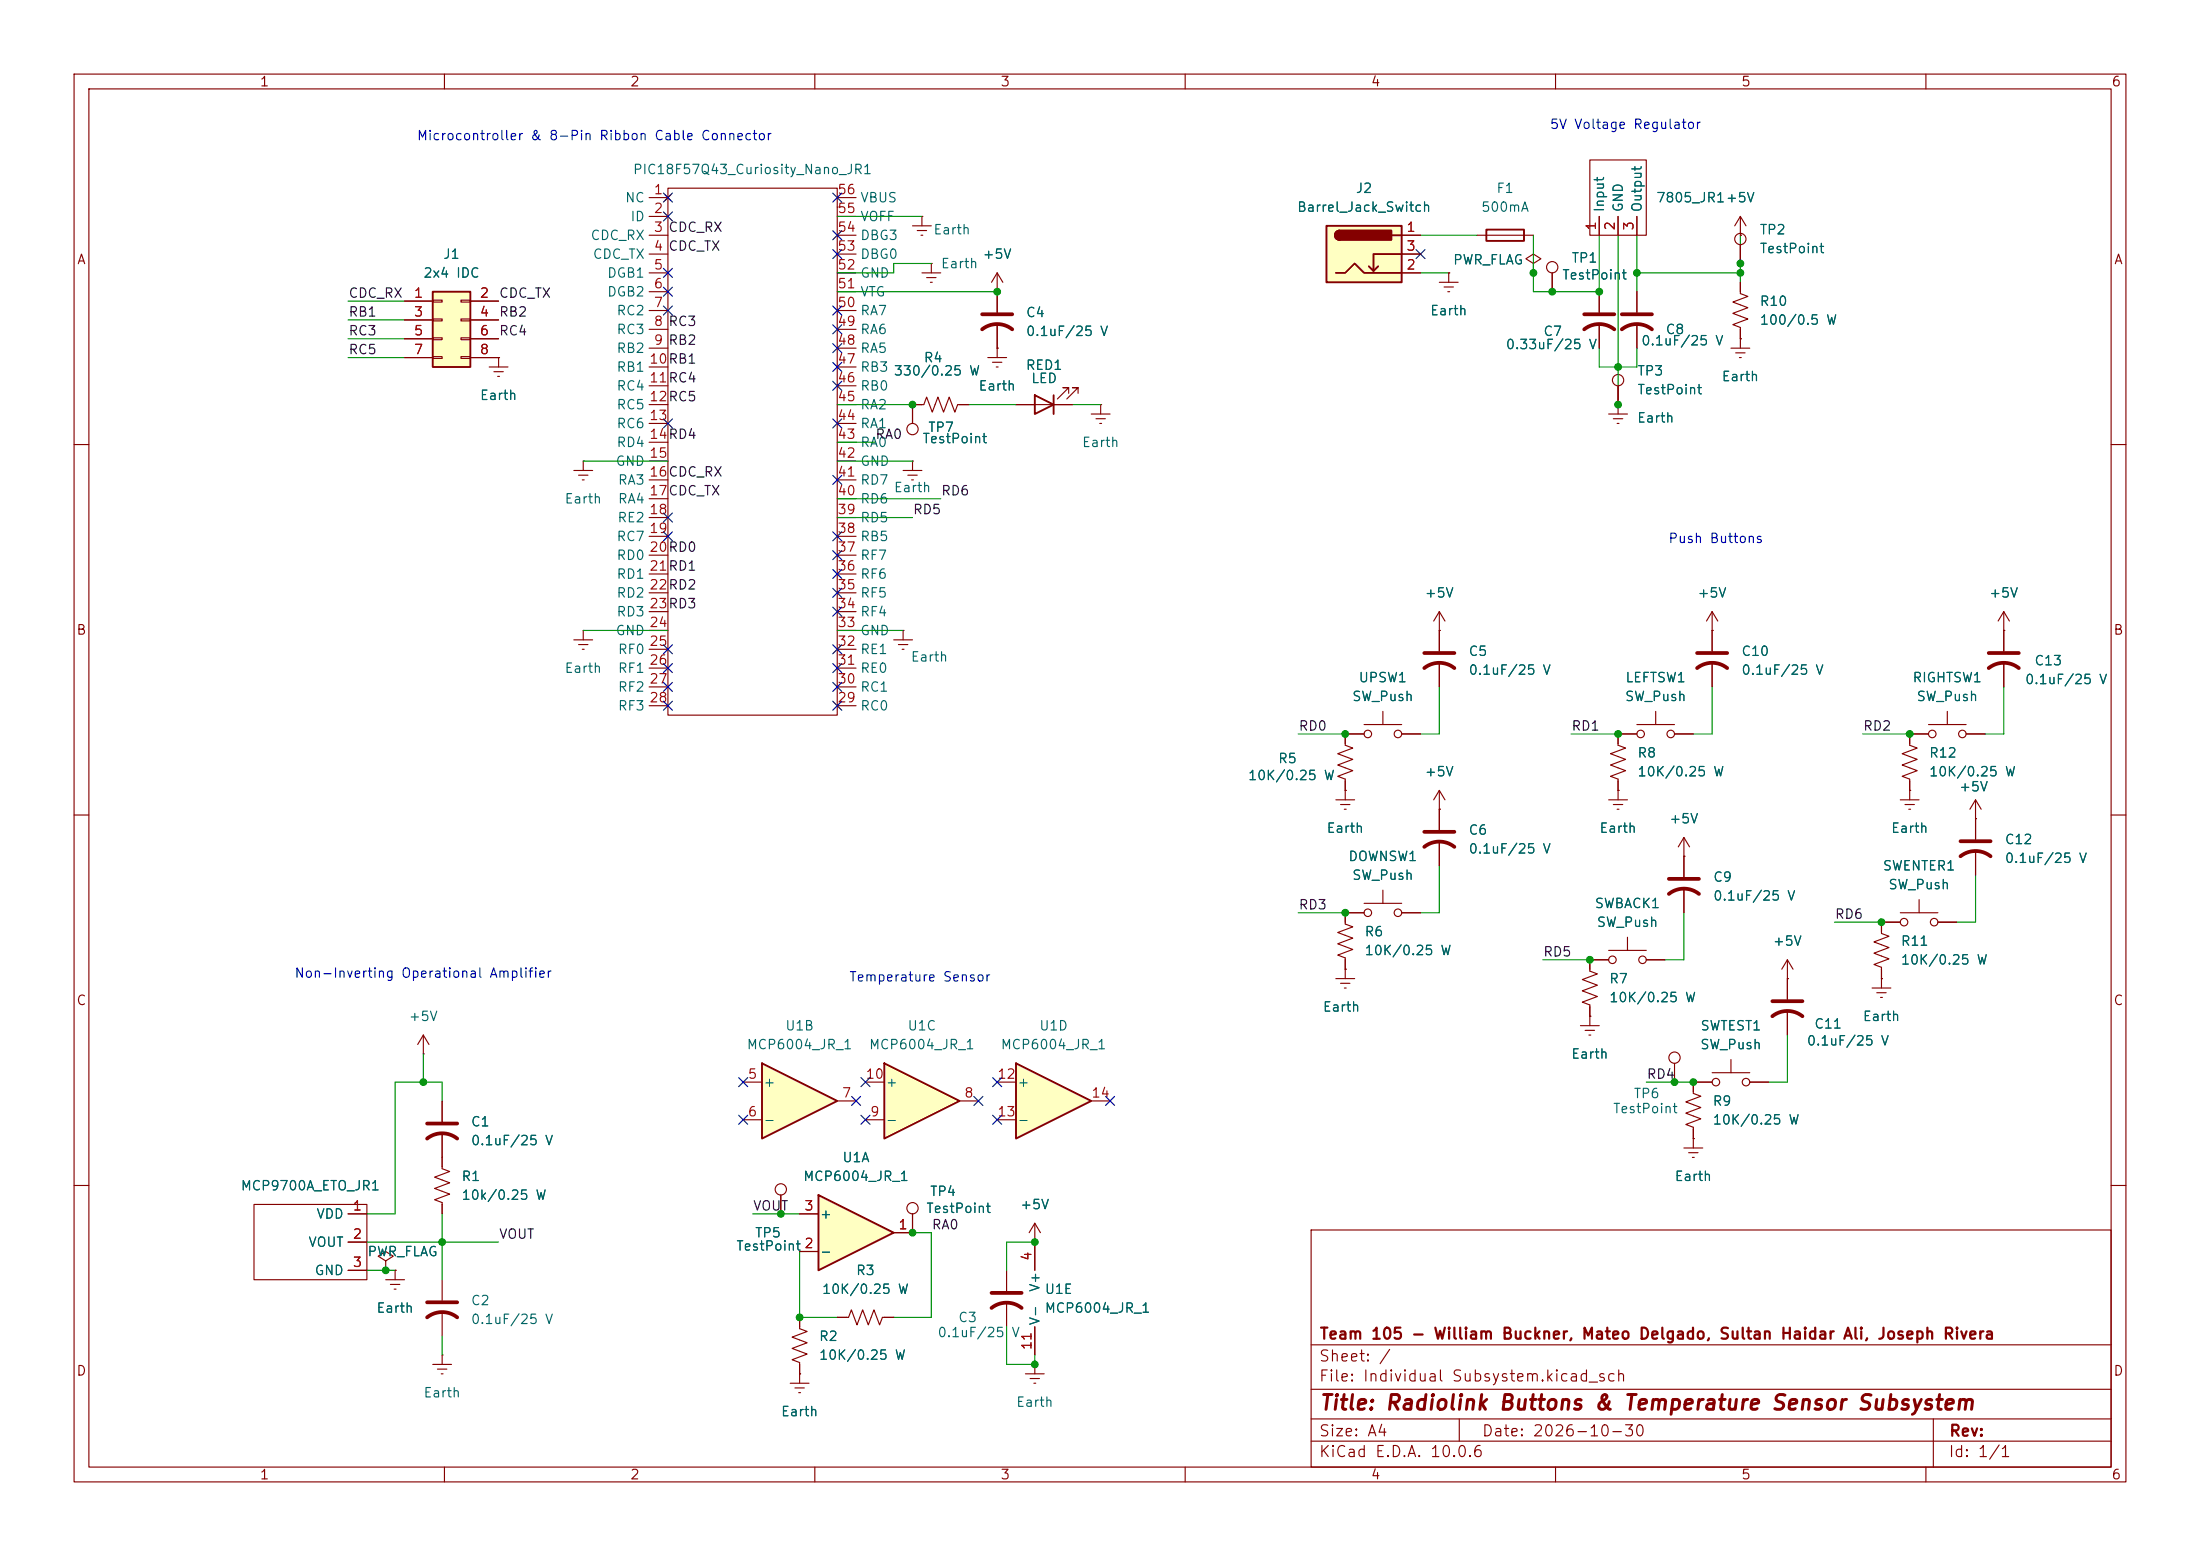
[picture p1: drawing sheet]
<svg xmlns="http://www.w3.org/2000/svg" width="297mm" height="210mm" viewBox="0 0 297 210" stroke-linecap="round" stroke-linejoin="round" font-family="sans-serif">
<g fill="none" stroke="#840000" stroke-width=".15">
<path d="M10 10h277v190h-277zM12 12h273v186h-273zM60 10v2M110 10v2M160 10v2M210 10v2M260 10v2M10 60h2M285 60h2M10 110h2M285 110h2M10 160h2"/>
<path d="M177 166h108v32h-108zM285 160h2M60 198v2M110 198v2M160 198v2M177 194.5h108M177 191.5h108M177 187.5h108M177 181.5h108M197 191.5v3M210 198v2M260 198v2"/>
<path d="M261 191.5v6.5"/>
</g>
<path d="M58.4 39.4h5.1v10.1h-5.1z" fill="#ffffc2"/>
<path d="M58.4 39.4h5.1v10.1h-5.1z" fill="none" stroke="#840000" stroke-width=".25"/>
<g fill="none" stroke="#840000" stroke-width=".15">
<path d="M54.6 40.6h3.8M54.6 43.2h3.8M54.6 45.7h3.8M54.6 48.3h3.8M58.4 40.5h1.3v.3h-1.3zM58.4 43.1h1.3v.2h-1.3zM58.4 45.6h1.3v.2h-1.3zM58.4 48.1h1.3v.3h-1.3zM62.2 40.5h1.3v.3h-1.3zM62.2 43.1h1.3v.2h-1.3zM62.2 45.6h1.3v.2h-1.3zM62.2 48.1h1.3v.3h-1.3z"/>
<path d="M63.5 40.6h3.8M63.5 43.2h3.8M63.5 45.7h3.8M63.5 48.3h3.8M139.7 167.6h.1M139.7 165.1v6.4M139.7 179.1v3.8M139.7 165.1l-.8 1.3M139.7 165.1l.8 1.3"/>
</g>
<path d="M137.2 143.5l10.1 5.1-10.1 5.1z" fill="#ffffc2"/>
<path d="M137.2 143.5l10.1 5.1-10.1 5.1z" fill="none" stroke="#840000" stroke-width=".25"/>
<path d="M134.6 146.1h2.6M134.6 151.1h2.6M147.3 148.6h2.6" fill="none" stroke="#840000" stroke-width=".15"/>
<path d="M102.9 143.5l10.1 5.1-10.1 5.1z" fill="#ffffc2"/>
<path d="M102.9 143.5l10.1 5.1-10.1 5.1z" fill="none" stroke="#840000" stroke-width=".25"/>
<g fill="none" stroke="#840000" stroke-width=".15">
<path d="M217.2 55.9h2.5M217.8 56.5h1.3M218.3 57.2h.3M218.4 54.6h.1M218.4 52.1v3.8M100.3 146.1h2.6M100.3 151.1h2.6M113 148.6h2.6M123.2 163.8v2.6"/>
<circle cx="218.4" cy="51.3" r=".76"/>
<circle cx="123.2" cy="163.1" r=".76"/>
</g>
<path d="M119.4 143.5l10.1 5.1-10.1 5.1z" fill="#ffffc2"/>
<path d="M119.4 143.5l10.1 5.1-10.1 5.1z" fill="none" stroke="#840000" stroke-width=".25"/>
<g fill="none" stroke="#840000" stroke-width=".15">
<path d="M123.2 30.5h2.5M123.8 31.1h1.3M124.3 31.8h.3M124.5 29.2h.1M124.5 36.8h2.5M124.5 29.2v1.3M125.1 37.5h1.3M125.6 38.1h.3M125.7 35.6h.1M125.7 35.6v1.2M209.5 36.8v2.6M214.6 21.6h7.6v10.2h-7.6z"/>
<path d="M215.9 29.2v2.6M215.9 39.4v2.8M218.4 29.2v2.6M221 29.2v2.6M221 39.4v2.8M234.9 38.1v1.5l1.1 .4-2.1 .8 2.1 .7-2.1 .8 2.1 .8-2.1 .7 1 .4v2.8M234.9 31.8h.1M234.9 29.2v2.6M234.9 33v2.6M234.9 29.2l-.7 1.3M234.9 29.2l.8 1.3M215.9 43.7v3.3"/>
<path d="M221 43.7v3.3M233.7 47h2.5M234.3 47.6h1.3M234.8 48.3h.3M234.9 45.7h.1M120.6 86.4h2.6M121.3 87h1.3M121.8 87.6h.2M121.9 85.1h.1M121.9 85.1v1.3M184.1 99.1h-2.5v1.5l1 .4-2 .7 2 .8-2 .8 2 .7-2 .8 1 .4v2.8M184.1 97.8h5.1"/>
<path d="M186.7 96v1.8M189.2 99.1h2.6M260.3 99.1h-2.5v1.5l1 .4-2 .7 2 .8-2 .8 2 .7-2 .8 1 .4v2.8M260.3 97.8h5.1M262.9 96v1.8M265.4 99.1h2.6M180.3 108h2.6M181 108.6h1.2M181.5 109.2h.2M181.6 106.7h.1M256.5 108h2.6M257.2 108.6h1.2"/>
<path d="M257.7 109.2h.2M257.8 106.7h.1M266.7 110.5h.1M266.7 108v5.3M266.7 114.8v3.3M266.7 108l-.8 1.2M266.7 108l.8 1.2M256.5 124.5h-2.5v1.5l1 .4-2 .7 2 .8-2 .8 2 .7-2 .8 1 .4v1.5M256.5 123.2h5.1M259.1 121.4v1.8M261.6 124.5h2.6M116.8 151.1h2.6"/>
<path d="M116.8 146.1h2.6M129.5 148.6h2.6M107.9 177.8v1.5l1.1 .4-2.1 .8 2.1 .7-2.1 .8 2.1 .8-2.1 .7 1 .4v2.8M113 177.8h1.6l.3-1 .8 2 .8-2 .7 2 .8-2 .7 2 .4-1h1.5M106.7 186.7h2.5M107.3 187.3h1.3M107.8 188h.3M107.9 185.4h.1"/>
<circle cx="209.5" cy="36.1" r=".76"/>
<circle cx="234.9" cy="32.3" r=".76"/>
<circle cx="184.7" cy="99.1" r=".51"/>
<circle cx="188.7" cy="99.1" r=".51"/>
<circle cx="260.9" cy="99.1" r=".51"/>
<circle cx="264.9" cy="99.1" r=".51"/>
<circle cx="257" cy="124.5" r=".51"/>
<circle cx="261.1" cy="124.5" r=".51"/>
</g>
<path d="M213.9 44.5a3.3 3.3 0 0 1 4 0M213.9 42.4h4M218.9 44.5a3.3 3.3 0 0 1 4.1 0M218.9 42.4h4.1M264.7 115.6a3.3 3.3 0 0 1 4 0M264.7 113.5h4" fill="none" stroke="#840000" stroke-width=".51"/>
<path d="M110.5 161.3l10.1 5.1-10.1 5.1z" fill="#ffffc2"/>
<path d="M110.5 161.3l10.1 5.1-10.1 5.1z" fill="none" stroke="#840000" stroke-width=".25"/>
<path d="M270.5 85.1h.1M270.5 82.6l-.8 1.2M270.5 82.6l.8 1.2M270.5 82.6v5.3M270.5 89.4v3.3M107.9 168.9h2.6M107.9 163.8h2.6M120.6 166.4h2.6M135.9 171.5v2.7M135.9 175.8v3.3" fill="none" stroke="#840000" stroke-width=".15"/>
<path d="M268.5 90.2a3.3 3.3 0 0 1 4 0M268.5 88.1h4M133.9 176.5a3.3 3.3 0 0 1 4 0M133.9 174.5h4" fill="none" stroke="#840000" stroke-width=".51"/>
<path d="M179.1 30.5h10.1v7.6h-10.1z" fill="#ffffc2"/>
<path d="M179.1 30.5h10.1v7.6h-10.1zM180.3 36.8h1.3l1.3-1.2 1.2 1.2h5.1M180.8 31.1a.64 .64 0 0 0-.6 .7 .64 .64 0 0 0 .6 .6M186.1 35.9l-.7 .7M188 31.8h1.2M189.2 34.3h-3.8v2.3l-.6-.7M200.7 31h5v1.5h-5zM139.7 53.3l2.5 1.3-2.5 1.3zM142.2 53.3v2.6" fill="none" stroke="#840000" stroke-width=".25"/>
<g fill="#840000" stroke="#840000" stroke-width=".25">
<path d="M180.4 31.3l.4-.2v1.3a.63 .63 0 0 1-.5-.4 .63 .63 0 0 1 .1-.7z"/>
<path d="M180.8 31.1h7v1.3h-7z"/>
</g>
<g fill="none" stroke="#840000" stroke-width=".15">
<path d="M87.6 31.8h2.6M87.6 36.8h2.6M87.6 34.3h2.6M87.6 39.4h2.6M87.6 26.7h2.6M87.6 29.2h2.6M89.8 26.3l.8 .8M90.2 25.4h22.8v71.1h-22.8zM90.6 26.3l-.8 .8M113 27.9h.1M113 31.8h2.6M113 36.8h2.6"/>
<path d="M113 34.3h2.6M113 39.4h2.6M113 26.7h2.6M113 29.2h2.6M134.6 39.4h.1M134.6 36.8v5.4M134.6 36.8l-.7 1.3M134.6 36.8l.8 1.3M189.2 31.8h2.6M189.2 36.8h2.6M189.2 34.3h2.6M194.3 38.1h2.5"/>
<path d="M194.9 38.7h1.3M195.5 39.4h.2M195.6 36.8h.1M195.6 36.8v1.3M199.4 31.8h7.6M207 35.6l1-.7-1-.6-1 .6 1 .7v1.2M207 36.8h.1M209.5 36.8v2.6M215.9 29.2v2.6M215.9 39.4v2.8M218.4 29.2v2.6M221 29.2v2.6"/>
<path d="M221 39.4v2.8M234.9 31.8h.1M234.9 33v2.6M234.9 38.1v1.3M54.6 48.3h3.8M54.6 40.6h3.8M54.6 43.2h3.8M54.6 45.7h3.8M63.5 48.3h3.8M63.5 40.6h3.8M63.5 43.2h3.8M63.5 45.7h3.8"/>
<path d="M66 49.5h2.6M66.7 50.2h1.2M67.2 50.8h.2M67.3 48.3h.1M67.3 48.3v1.2M87.6 57.2h2.6M87.6 49.5h2.6M87.6 54.6h2.6M87.6 41.9h2.6M87.6 44.5h2.6M87.6 47h2.6M87.6 52.1h2.6"/>
<path d="M87.6 59.7h2.6M113 57.2h2.6M113 49.5h2.6M113 54.6h2.6M113 41.9h2.6M113 44.5h2.6M113 47h2.6M113 52.1h2.6M113 59.7h2.6M130.8 54.6h-1.5l-.4 1-.8-2-.7 2-.8-2-.7 2-.8-2-.4 1h-1.5v2.6M133.3 48.3h2.6M134 48.9h1.3"/>
<path d="M134.5 49.5h.2M134.6 47h.1M134.6 43.7v4.6M137.2 54.6h7.6M144.3 53.1v-.8h-.8h.8l-1.6 1.5M145.5 53.1v-.8h-.7h.7l-1.5 1.5M147.3 55.9h2.6M148 56.5h1.2M148.5 57.2h.2M148.6 54.6h.1M148.6 54.6v1.3M215.9 43.7v3.3"/>
<path d="M218.4 54.6h.1M218.4 52.1v2.5M221 43.7v3.3M234.9 45.7h.1M234.9 44.5v1.2M77.5 63.5h2.5M78.1 64.1h1.3M78.6 64.8h.3M78.7 62.2h.1M78.7 62.2v1.3M87.6 64.8h2.6M87.6 62.2h2.6"/>
<path d="M87.6 67.3h2.6M87.6 69.9h2.6M87.6 72.4h2.6M87.6 74.9h2.6M87.6 77.5h2.6M113 64.8h2.6M113 62.2h2.6M113 67.3h2.6M113 69.9h2.6M113 72.4h2.6M113 74.9h2.6M113 77.5h2.6"/>
<path d="M121.9 63.5h2.6M122.6 64.1h1.2M123.1 64.8h.2M123.2 62.2h.1M123.2 62.2v1.3M77.5 86.4h2.5M78.1 87h1.3M78.6 87.6h.3M78.7 85.1h.1M78.7 85.1v1.3M87.6 87.6h2.6M87.6 80h2.6"/>
<path d="M87.6 82.6h2.6M87.6 85.1h2.6M87.6 90.2h2.6M87.6 92.7h2.6M87.6 95.3h2.6M113 87.6h2.6M113 80h2.6M113 82.6h2.6M113 85.1h2.6M113 90.2h2.6M113 92.7h2.6M113 95.3h2.6"/>
<path d="M184.1 99.1h-2.5v1.2M189.2 99.1h2.6M194.3 85.1h.1M194.3 82.6v5.3M194.3 89.4v3.3M194.3 82.6l-.8 1.2M194.3 82.6l.8 1.2M221 99.1h-2.6v1.5l1.1 .4-2.1 .7 2.1 .8-2.1 .8 2.1 .7-2.1 .8 1 .4v2.8M221 97.8h5.1M223.5 96v1.8M226.1 99.1h2.5M231.1 85.1h.1"/>
<path d="M231.1 82.6v5.3M231.1 89.4v3.3M231.1 82.6l-.7 1.2M231.1 82.6l.8 1.2M260.3 99.1h-2.5v1.2M265.4 99.1h2.6M270.5 85.1h.1M270.5 85.1v2.8M270.5 89.4v3.3M181.6 106.7h.1M181.6 105.4v1.3M194.3 109.2h.1"/>
<path d="M194.3 106.7v5.3M194.3 113.5v3.3M194.3 106.7l-.8 1.3M194.3 106.7l.8 1.3M217.2 108h2.5M217.8 108.6h1.3M218.3 109.2h.3M218.4 106.7h.1M227.3 115.6h.1M227.3 113l-.7 1.3M227.3 113l.8 1.3M227.3 113v5.4"/>
<path d="M227.3 119.9v3.3M257.8 106.7h.1M257.8 105.4v1.3M266.7 110.5h.1M266.7 110.5v2.8M266.7 114.8v3.3M57.1 139.7l-.7 1.3M57.1 139.7l.8 1.3M57.1 139.7v2.5M180.3 132.1h2.6M181 132.7h1.2M181.5 133.4h.2"/>
<path d="M181.6 130.8h.1M184.1 123.2h-2.5v1.5l1 .4-2 .8 2 .7-2 .8 2 .7-2 .8 1 .4v2.8M184.1 121.9h5.1M186.7 120.1v1.8M189.2 123.2h2.6M213.4 138.4h2.5M214 139.1h1.3M214.5 139.7h.3M214.6 137.2h.1M217.2 129.5h-2.6v1.6l1 .3-2 .8 2 .8-2 .7 2 .8-2 .8 1 .3v2.8M217.2 128.3h5M219.7 126.5v1.8"/>
<path d="M222.2 129.5h2.6M241.3 132.1h.1M241.3 129.5v5.4M241.3 136.4v3.3M241.3 129.5l-.8 1.3M241.3 129.5l.8 1.3M252.7 133.4h2.6M253.4 134h1.2M253.9 134.6h.2M254 132.1h.1M254 130.8v2.6M256.5 124.5h-2.5v1.2"/>
<path d="M261.6 124.5h2.6M57.1 142.2h.1M59.7 152.9v4.8l1 .4-2 .8 2 .7-2 .8 2 .8-2 .7 1 .4v1.5M59.7 148.6v2.8M226.1 143.5v2.6M227.3 154.9h2.6M228 155.6h1.2M228.5 156.2h.2M228.6 153.7h.1M231.1 146.1h-2.5v1.5l1 .4-2 .7 2 .8-2 .7 2 .8-2 .8 1 .3v2.8M231.1 144.8h5.1M233.7 143v1.8"/>
<path d="M236.2 146.1h2.6M34.3 162.6h15.2v10.1h-15.2zM47 163.8h2.5M47 167.6h2.5M47 171.5h2.5M52.1 170.2l1-.7-1-.6-1 .6 1 .7v1.3M52.1 171.5h.1M52.1 172.7h2.5M52.7 173.4h1.3M53.2 174h.3M53.3 171.5h.1M53.3 171.5v1.2"/>
<path d="M59.7 172.7v2.8M59.7 177v3.3M105.4 161.3v2.5M107.9 163.8h2.6M107.9 168.9h2.6M107.9 177.8v1.3M113 177.8h1.3M119.4 177.8h1.2M123.2 163.8v2.6h-2.6M139.7 167.6h.1M139.7 167.6v3.9M139.7 179.1v3.8"/>
<path d="M58.4 184.2h2.6M59.1 184.8h1.2M59.6 185.4h.2M59.7 182.9h.1M59.7 182.9v1.3M107.9 185.4h.1M107.9 184.2v1.2M138.4 185.4h2.6M139.1 186.1h1.2M139.6 186.7h.2M139.7 184.2h.1M139.7 184.2v1.2"/>
<circle cx="123.2" cy="57.9" r=".76"/>
<circle cx="221.5" cy="99.1" r=".51"/>
<circle cx="225.6" cy="99.1" r=".51"/>
<circle cx="184.7" cy="123.2" r=".51"/>
<circle cx="188.7" cy="123.2" r=".51"/>
<circle cx="217.7" cy="129.5" r=".51"/>
<circle cx="221.7" cy="129.5" r=".51"/>
<circle cx="226.1" cy="142.7" r=".76"/>
<circle cx="231.6" cy="146.1" r=".51"/>
<circle cx="235.7" cy="146.1" r=".51"/>
<circle cx="105.4" cy="160.5" r=".76"/>
</g>
<g fill="none" stroke="#840000" stroke-width=".51">
<path d="M132.6 44.5a3.3 3.3 0 0 1 4.1 0M132.6 42.4h4.1M192.3 90.2a3.3 3.3 0 0 1 4 0M192.3 88.1h4M229.1 90.2a3.3 3.3 0 0 1 4.1 0M229.1 88.1h4.1M192.3 114.3a3.3 3.3 0 0 1 4 0M192.3 112.3h4M225.3 118.6h4.1M225.3 120.7a3.3 3.3 0 0 1 4.1 0M239.3 137.2a3.3 3.3 0 0 1 4 0M239.3 135.1h4"/>
<path d="M57.7 153.7a3.3 3.3 0 0 1 4 0M57.7 151.6h4M57.7 177.8a3.3 3.3 0 0 1 4 0M57.7 175.8h4"/>
</g>
<g fill="none" stroke="#009600" stroke-width=".15">
<path d="M113 39.4h21.6M113 29.2h11.5M125.7 35.6h-5.1v1.2h-7.6M191.8 36.8h3.8M191.8 31.8h7.6M207 31.8v7.6h8.9v-7.6M218.4 31.8v22.8M221 36.8h13.9M221 31.8v7.6M234.9 31.8v6.3M47 43.2h7.6M47 48.3h7.6"/>
<path d="M47 40.6h7.6M47 45.7h7.6M113 59.7h5.1M113 54.6h10.2M130.8 54.6h6.4M144.8 54.6h3.8M215.9 47v2.5h5.1v-2.5M78.7 62.2h11.5M113 67.3h14M113 62.2h10.2M113 69.9h10.2M78.7 85.1h11.5"/>
<path d="M113 85.1h8.9M175.3 99.1h6.3M194.3 92.7v6.4h-2.5M212.1 99.1h6.3M231.1 92.7v6.4h-2.5M251.5 99.1h6.3M270.5 92.7v6.4h-2.5M194.3 116.8v6.4h-2.5M266.7 118.1v6.4h-2.5M175.3 123.2h6.3M208.3 129.5h6.3M227.3 123.2v6.3h-2.5"/>
<path d="M241.3 139.7v6.4h-2.5M247.6 124.5h6.4M57.1 142.2v3.9M59.7 148.6v-2.5h-6.4v17.7h-3.8M222.2 146.1h6.4M49.5 167.6h17.8M49.5 171.5h3.8M59.7 163.8v8.9M101.6 163.8h6.3M107.9 168.9v8.9h5.1M123.2 166.4h2.5v11.4h-5.1M135.9 179.1v5.1h3.8v-1.3"/>
<path d="M139.7 167.6h-3.8v3.9M59.7 180.3v2.6"/>
</g>
<g fill="none" stroke="#000084" stroke-width=".15">
<path d="M89.6 28.6l1.2 1.2M89.6 36.2l1.2 1.2M89.6 26.1l1.2 1.2M89.6 38.8l1.2 1.2M90.8 28.6l-1.2 1.2M90.8 36.2l-1.2 1.2M90.8 26.1l-1.2 1.2M90.8 38.8l-1.2 1.2M112.4 33.7l1.2 1.2M112.4 31.1l1.2 1.3M112.4 26.1l1.2 1.2M113.6 33.7l-1.2 1.2"/>
<path d="M113.6 31.1l-1.2 1.3M113.6 26.1l-1.2 1.2M191.2 33.7l1.2 1.2M192.4 33.7l-1.2 1.2M89.6 41.3l1.2 1.2M89.6 56.5l1.2 1.3M90.8 41.3l-1.2 1.2M90.8 56.5l-1.2 1.3M112.4 48.9l1.2 1.2M112.4 56.5l1.2 1.3M112.4 46.4l1.2 1.2M112.4 43.8l1.2 1.3"/>
<path d="M112.4 51.5l1.2 1.2M112.4 41.3l1.2 1.2M113.6 48.9l-1.2 1.2M113.6 56.5l-1.2 1.3M113.6 46.4l-1.2 1.2M113.6 43.8l-1.2 1.3M113.6 51.5l-1.2 1.2M113.6 41.3l-1.2 1.2M89.6 69.2l1.2 1.3M89.6 71.8l1.2 1.2M90.8 71.8l-1.2 1.2M90.8 69.2l-1.2 1.3"/>
<path d="M112.4 79.4l1.2 1.2M112.4 64.2l1.2 1.2M112.4 71.8l1.2 1.2M112.4 74.3l1.2 1.2M112.4 76.9l1.2 1.2M113.6 79.4l-1.2 1.2M113.6 64.2l-1.2 1.2M113.6 71.8l-1.2 1.2M113.6 74.3l-1.2 1.2M113.6 76.9l-1.2 1.2M89.6 87l1.2 1.2M89.6 94.6l1.2 1.3"/>
<path d="M89.6 89.6l1.2 1.2M89.6 92.1l1.2 1.2M90.8 87l-1.2 1.2M90.8 94.6l-1.2 1.3M90.8 89.6l-1.2 1.2M90.8 92.1l-1.2 1.2M112.4 89.6l1.2 1.2M112.4 92.1l1.2 1.2M112.4 94.6l1.2 1.3M112.4 87l1.2 1.2M112.4 81.9l1.2 1.3M113.6 89.6l-1.2 1.2"/>
<path d="M113.6 92.1l-1.2 1.2M113.6 94.6l-1.2 1.3M113.6 87l-1.2 1.2M113.6 81.9l-1.2 1.3M99.7 150.5l1.2 1.2M99.7 145.4l1.2 1.3M100.9 150.5l-1.2 1.2M100.9 145.4l-1.2 1.3M115 148l1.2 1.2M116.2 148l-1.2 1.2M116.2 145.4l1.2 1.3M116.2 150.5l1.2 1.2"/>
<path d="M117.4 145.4l-1.2 1.3M117.4 150.5l-1.2 1.2M131.5 148l1.2 1.2M132.7 148l-1.2 1.2M134 150.5l1.2 1.2M134 145.4l1.2 1.3M135.2 150.5l-1.2 1.2M135.2 145.4l-1.2 1.3M149.3 148l1.2 1.2M150.5 148l-1.2 1.2"/>
</g>
<g fill="#009600" stroke="#009600" stroke-width=".14">
<circle cx="215.9" cy="39.4" r=".46"/>
<circle cx="218.4" cy="49.5" r=".46"/>
<circle cx="218.4" cy="54.6" r=".46"/>
<circle cx="234.9" cy="35.6" r=".46"/>
<circle cx="234.9" cy="36.8" r=".46"/>
<circle cx="221" cy="36.8" r=".46"/>
<circle cx="207" cy="36.8" r=".46"/>
<circle cx="209.5" cy="39.4" r=".46"/>
<circle cx="181.6" cy="99.1" r=".46"/>
<circle cx="218.4" cy="99.1" r=".46"/>
<circle cx="228.6" cy="146.1" r=".46"/>
<circle cx="214.6" cy="129.5" r=".46"/>
<circle cx="254" cy="124.5" r=".46"/>
<circle cx="226.1" cy="146.1" r=".46"/>
<circle cx="181.6" cy="123.2" r=".46"/>
<circle cx="257.8" cy="99.1" r=".46"/>
<circle cx="123.2" cy="54.6" r=".46"/>
<circle cx="134.6" cy="39.4" r=".46"/>
<circle cx="139.7" cy="184.2" r=".46"/>
<circle cx="123.2" cy="166.4" r=".46"/>
<circle cx="139.7" cy="167.6" r=".46"/>
<circle cx="107.9" cy="177.8" r=".46"/>
<circle cx="105.4" cy="163.8" r=".46"/>
<circle cx="59.7" cy="167.6" r=".46"/>
<circle cx="57.1" cy="146.1" r=".46"/>
<circle cx="52.1" cy="171.5" r=".46"/>
</g>
<text font-size="2" fill="#840000" x="178" y="190.8">Title: Radiolink Buttons &amp; Temperature Sensor Subsystem</text>
<g font-size="1.5" fill="#840000">
<text x="178" y="184.1">Sheet: /</text>
<text x="178" y="181.1">Team 105 - William Buckner, Mateo Delgado, Sultan Haidar Ali, Joseph Rivera</text>
<text x="178" y="186.8">File: Individual Subsystem.kicad_sch</text>
<text x="178" y="197">KiCad E.D.A. 10.0.6</text>
<text x="178" y="194.2">Size: A4</text>
<text x="200" y="194.2">Date: 2026-10-30</text>
<text x="263" y="197">Id: 1/1</text>
<text x="263" y="194.2">Rev:</text>
</g>
<g font-size="1.3" fill="#840000">
<text x="35" y="12">1</text>
<text x="85" y="12">2</text>
<text x="135" y="12">3</text>
<text x="185" y="12">4</text>
<text x="235" y="12">5</text>
<text x="285" y="12">6</text>
<text x="10.3" y="36">A</text>
<text x="285.3" y="36">A</text>
<text x="10.2" y="86">B</text>
<text x="285.2" y="86">B</text>
<text x="10.2" y="136">C</text>
<text x="285.2" y="136">C</text>
<text x="10.2" y="186">D</text>
<text x="285.2" y="186">D</text>
<text x="35" y="200">1</text>
<text x="85" y="200">2</text>
<text x="135" y="200">3</text>
<text x="185" y="200">4</text>
<text x="235" y="200">5</text>
<text x="285" y="200">6</text>
</g>
<g font-size="1.3" fill="#0000c2">
<text x="209.1" y="17.7">5V Voltage Regulator</text>
<text x="56.2" y="19.2">Microcontroller &amp; 8-Pin Ribbon Cable Connector</text>
<text x="225.1" y="73.6">Push Buttons</text>
<text x="39.7" y="132.3">Non-Inverting Operational Amplifier</text>
<text x="114.6" y="132.8">Temperature Sensor</text>
</g>
<g font-size="1.3" fill="#006464">
<text x="85.4" y="23.8">PIC18F57Q43_Curiosity_Nano_JR1</text>
<text x="84.3" y="27.6">NC</text>
<text x="116.1" y="27.6">VBUS</text>
<text x="175" y="28.9">Barrel_Jack_Switch</text>
<text x="182.9" y="26.4">J2</text>
<text x="199.9" y="28.9">500mA</text>
<text x="201.9" y="26.4">F1</text>
<text x="216.9" y="28.7" transform="rotate(-90 216.9 28.7)">Input</text>
<text x="219.4" y="28.7" transform="rotate(-90 219.4 28.7)">GND</text>
<text x="221.9" y="28.7" transform="rotate(-90 221.9 28.7)">Output</text>
<text x="223.5" y="27.6">7805_JR1+5V</text>
<text x="59.7" y="35.3">J1</text>
<text x="79.6" y="32.7">CDC_RX</text>
<text x="79.9" y="35.3">CDC_TX</text>
<text x="85" y="30.2">ID</text>
<text x="116.1" y="35.3">DBG0</text>
<text x="116.1" y="32.7">DBG3</text>
<text x="116.1" y="30.2">VOFF</text>
<text x="125.9" y="32">Earth</text>
<text x="132.6" y="35.3">+5V</text>
<text x="212.1" y="35.8">TP1</text>
<text x="237.5" y="32">TP2</text>
<text x="237.5" y="34.5">TestPoint</text>
<text x="57.1" y="37.8">2x4 IDC</text>
<text x="81.9" y="37.8">DGB1</text>
<text x="81.9" y="40.3">DGB2</text>
<text x="116.1" y="40.3">VTG</text>
<text x="116.1" y="37.8">GND</text>
<text x="126.9" y="36.5">Earth</text>
<text x="196.1" y="36">PWR_FLAG</text>
<text x="210.8" y="38">TestPoint</text>
<text x="237.5" y="41.6">R10</text>
<text x="83.1" y="42.9">RC2</text>
<text x="83.1" y="45.4">RC3</text>
<text x="83.1" y="48">RB2</text>
<text x="116.1" y="48">RA5</text>
<text x="116.1" y="45.4">RA6</text>
<text x="116.1" y="42.9">RA7</text>
<text x="138.4" y="43.1">C4</text>
<text x="138.4" y="45.7">0.1uF/25 V</text>
<text x="193" y="42.9">Earth</text>
<text x="203.2" y="47.4">0.33uF/25 V</text>
<text x="208.3" y="45.7">C7</text>
<text x="221.5" y="46.9">0.1uF/25 V</text>
<text x="224.8" y="45.4">C8</text>
<text x="237.5" y="44.1">100/0.5 W</text>
<text x="83.1" y="50.5">RB1</text>
<text x="83.1" y="53">RC4</text>
<text x="116.1" y="53">RB0</text>
<text x="116.1" y="50.5">RB3</text>
<text x="120.6" y="51">330/0.25 W</text>
<text x="124.6" y="49.2">R4</text>
<text x="132" y="53">Earth</text>
<text x="138.4" y="50.2">RED1</text>
<text x="139.1" y="52">LED</text>
<text x="221" y="51">TP3</text>
<text x="221" y="53.5">TestPoint</text>
<text x="232.3" y="51.8">Earth</text>
<text x="64.7" y="54.3">Earth</text>
<text x="83.1" y="55.6">RC5</text>
<text x="83.1" y="58.1">RC6</text>
<text x="116.1" y="58.1">RA1</text>
<text x="116.1" y="55.6">RA2</text>
<text x="125.2" y="58.6">TP7</text>
<text x="220.9" y="57.4">Earth</text>
<text x="83" y="63.2">GND</text>
<text x="83.1" y="60.7">RD4</text>
<text x="83.3" y="65.7">RA3</text>
<text x="116.1" y="65.7">RD7</text>
<text x="116.1" y="63.2">GND</text>
<text x="116.1" y="60.7">RA0</text>
<text x="124.4" y="60.1">TestPoint</text>
<text x="146" y="60.7">Earth</text>
<text x="76.1" y="68.3">Earth</text>
<text x="83.3" y="70.8">RE2</text>
<text x="83.3" y="68.3">RA4</text>
<text x="116.1" y="70.8">RD5</text>
<text x="116.1" y="68.3">RD6</text>
<text x="120.6" y="66.7">Earth</text>
<text x="83.1" y="73.4">RC7</text>
<text x="83.1" y="75.9">RD0</text>
<text x="116.1" y="75.9">RF7</text>
<text x="116.1" y="73.4">RB5</text>
<text x="83.1" y="78.4">RD1</text>
<text x="83.1" y="81">RD2</text>
<text x="83.1" y="83.5">RD3</text>
<text x="116.1" y="83.5">RF4</text>
<text x="116.1" y="81">RF5</text>
<text x="116.1" y="78.4">RF6</text>
<text x="192.2" y="81">+5V</text>
<text x="229.1" y="81">+5V</text>
<text x="268.4" y="81">+5V</text>
<text x="83" y="86.1">GND</text>
<text x="83.3" y="88.6">RF0</text>
<text x="116.1" y="88.6">RE1</text>
<text x="116.1" y="86.1">GND</text>
<text x="122.9" y="89.6">Earth</text>
<text x="198.2" y="88.8">C5</text>
<text x="235" y="88.8">C10</text>
<text x="76.1" y="91.1">Earth</text>
<text x="83.3" y="91.1">RF1</text>
<text x="83.3" y="93.7">RF2</text>
<text x="116.1" y="93.7">RC1</text>
<text x="116.1" y="91.1">RE0</text>
<text x="182.5" y="94.9">SW_Push</text>
<text x="183.3" y="92.4">UPSW1</text>
<text x="198.2" y="91.4">0.1uF/25 V</text>
<text x="219.3" y="94.9">SW_Push</text>
<text x="219.3" y="92.4">LEFTSW1</text>
<text x="235" y="91.4">0.1uF/25 V</text>
<text x="258.1" y="92.4">RIGHTSW1</text>
<text x="258.7" y="94.9">SW_Push</text>
<text x="273.3" y="92.7">0.1uF/25 V</text>
<text x="274.6" y="90.1">C13</text>
<text x="83.3" y="96.2">RF3</text>
<text x="116.1" y="96.2">RC0</text>
<text x="168.4" y="105.6">10K/0.25 W</text>
<text x="172.5" y="103.3">R5</text>
<text x="192.2" y="105.1">+5V</text>
<text x="221" y="102.6">R8</text>
<text x="221" y="105.1">10K/0.25 W</text>
<text x="260.3" y="102.6">R12</text>
<text x="260.3" y="105.1">10K/0.25 W</text>
<text x="264.4" y="107.1">+5V</text>
<text x="179" y="112.7">Earth</text>
<text x="198.2" y="113">C6</text>
<text x="215.8" y="112.7">Earth</text>
<text x="225.3" y="111.5">+5V</text>
<text x="255.2" y="112.7">Earth</text>
<text x="181.9" y="116.5">DOWNSW1</text>
<text x="182.5" y="119.1">SW_Push</text>
<text x="198.2" y="115.5">0.1uF/25 V</text>
<text x="231.2" y="119.3">C9</text>
<text x="254.1" y="117.8">SWENTER1</text>
<text x="270.6" y="114.2">C12</text>
<text x="270.6" y="116.8">0.1uF/25 V</text>
<text x="215.2" y="122.9">SWBACK1</text>
<text x="215.5" y="125.4">SW_Push</text>
<text x="231.2" y="121.9">0.1uF/25 V</text>
<text x="254.8" y="120.3">SW_Push</text>
<text x="184.1" y="126.7">R6</text>
<text x="184.1" y="129.2">10K/0.25 W</text>
<text x="239.2" y="128">+5V</text>
<text x="256.5" y="128">R11</text>
<text x="256.5" y="130.5">10K/0.25 W</text>
<text x="178.5" y="136.9">Earth</text>
<text x="217.2" y="133">R7</text>
<text x="217.2" y="135.6">10K/0.25 W</text>
<text x="55.1" y="138.1">+5V</text>
<text x="100.7" y="141.9">MCP6004_JR_1</text>
<text x="105.9" y="139.4">U1B</text>
<text x="117.2" y="141.9">MCP6004_JR_1</text>
<text x="122.4" y="139.4">U1C</text>
<text x="135" y="141.9">MCP6004_JR_1</text>
<text x="140.2" y="139.4">U1D</text>
<text x="212" y="143.2">Earth</text>
<text x="229.4" y="141.9">SW_Push</text>
<text x="229.5" y="139.4">SWTEST1</text>
<text x="243.8" y="141.4">0.1uF/25 V</text>
<text x="244.8" y="139.1">C11</text>
<text x="251.4" y="138.1">Earth</text>
<text x="103" y="147">+</text>
<text x="119.5" y="147">+</text>
<text x="137.3" y="147">+</text>
<text x="220.5" y="148.5">TP6</text>
<text x="231.1" y="149.6">R9</text>
<text x="63.5" y="152.3">C1</text>
<text x="63.5" y="154.9">0.1uF/25 V</text>
<text x="103" y="152.1">-</text>
<text x="119.5" y="152.1">-</text>
<text x="137.3" y="152.1">-</text>
<text x="217.7" y="150.6">TestPoint</text>
<text x="231.1" y="152.1">10K/0.25 W</text>
<text x="32.4" y="161">MCP9700A_ETO_JR1</text>
<text x="62.2" y="159.7">R1</text>
<text x="108.3" y="159.7">MCP6004_JR_1</text>
<text x="113.6" y="157.2">U1A</text>
<text x="125.5" y="161.7">TP4</text>
<text x="226" y="159.7">Earth</text>
<text x="42.6" y="164.8">VDD</text>
<text x="62.2" y="162.3">10k/0.25 W</text>
<text x="101.8" y="167.3">TP5</text>
<text x="110.6" y="164.8">+</text>
<text x="125" y="164">TestPoint</text>
<text x="137.6" y="163.5">+5V</text>
<text x="41.5" y="168.6">VOUT</text>
<text x="42.4" y="172.4">GND</text>
<text x="49.5" y="169.9">PWR_FLAG</text>
<text x="99.3" y="169.1">TestPoint</text>
<text x="110.6" y="169.9">-</text>
<text x="115.5" y="172.4">R3</text>
<text x="50.7" y="177.5">Earth</text>
<text x="63.5" y="176.5">C2</text>
<text x="63.5" y="179">0.1uF/25 V</text>
<text x="110.9" y="175">10K/0.25 W</text>
<text x="129.3" y="178.8">C3</text>
<text x="140.7" y="179" transform="rotate(-90 140.7 179)">V-</text>
<text x="140.7" y="174.5" transform="rotate(-90 140.7 174.5)">V+</text>
<text x="141" y="175">U1E</text>
<text x="141" y="177.5">MCP6004_JR_1</text>
<text x="110.5" y="181.3">R2</text>
<text x="110.5" y="183.8">10K/0.25 W</text>
<text x="126.5" y="180.8">0.1uF/25</text>
<text x="136.5" y="180.8">V</text>
<text x="57.1" y="188.9">Earth</text>
<text x="105.3" y="191.5">Earth</text>
<text x="137.1" y="190.2">Earth</text>
</g>
<g font-size="1.3" fill="#a90000">
<text x="88.2" y="26.5">1</text>
<text x="88.2" y="29.1">2</text>
<text x="113" y="29.1">55</text>
<text x="113" y="26.5">56</text>
<text x="88.2" y="31.6">3 CDC_RX</text>
<text x="88.2" y="34.2">4 CDC_TX</text>
<text x="113" y="34.2">53</text>
<text x="113" y="31.6">54</text>
<text x="189.8" y="31.6">1</text>
<text x="189.8" y="34.2">3</text>
<text x="215.8" y="31.2" transform="rotate(-90 215.8 31.2)">1</text>
<text x="218.3" y="31.2" transform="rotate(-90 218.3 31.2)">2</text>
<text x="220.8" y="31.2" transform="rotate(-90 220.8 31.2)">3</text>
<text x="55.8" y="40.5">1</text>
<text x="64.7" y="40.5">2</text>
<text x="88.2" y="36.7">5</text>
<text x="88.2" y="39.2">6</text>
<text x="88.2" y="41.8">7</text>
<text x="113" y="41.8">50</text>
<text x="113" y="39.2">51</text>
<text x="113" y="36.7">52</text>
<text x="189.8" y="36.7">2</text>
<text x="55.8" y="43">3</text>
<text x="55.8" y="45.6">5</text>
<text x="64.7" y="43">4</text>
<text x="64.7" y="45.6">6</text>
<text x="88.2" y="44.3">8 RC3</text>
<text x="88.2" y="46.9">9 RB2</text>
<text x="113" y="46.9">48</text>
<text x="113" y="44.3">49</text>
<text x="55.8" y="48.1">7</text>
<text x="64.7" y="48.1">8</text>
<text x="87.6" y="49.4">10RB1</text>
<text x="87.6" y="51.9">11RC4</text>
<text x="113" y="51.9">46</text>
<text x="113" y="49.4">47</text>
<text x="87.6" y="54.5">12RC5</text>
<text x="87.6" y="57">13</text>
<text x="87.6" y="59.6">14RD4</text>
<text x="113" y="59.6">43</text>
<text x="113" y="57">44</text>
<text x="113" y="54.5">45</text>
<text x="87.6" y="62.1">15</text>
<text x="87.6" y="64.6">16CDC_RX</text>
<text x="113" y="64.6">41</text>
<text x="113" y="62.1">42</text>
<text x="87.6" y="67.2">17CDC_TX</text>
<text x="87.6" y="69.7">18</text>
<text x="113" y="69.7">39</text>
<text x="113" y="67.2">40</text>
<text x="87.6" y="72.3">19</text>
<text x="87.6" y="74.8">20RD0</text>
<text x="87.6" y="77.3">21RD1</text>
<text x="113" y="77.3">36</text>
<text x="113" y="74.8">37</text>
<text x="113" y="72.3">38</text>
<text x="87.6" y="79.9">22RD2</text>
<text x="87.6" y="82.4">23RD3</text>
<text x="113" y="82.4">34</text>
<text x="113" y="79.9">35</text>
<text x="87.6" y="85">24</text>
<text x="87.6" y="87.5">25</text>
<text x="113" y="87.5">32</text>
<text x="113" y="85">33</text>
<text x="87.6" y="90">26</text>
<text x="87.6" y="92.6">27</text>
<text x="87.6" y="95.1">28</text>
<text x="113" y="95.1">29</text>
<text x="113" y="92.6">30</text>
<text x="113" y="90">31</text>
<text x="100.9" y="145.9">5</text>
<text x="113.6" y="148.5">7</text>
<text x="116.8" y="145.9">10</text>
<text x="130.1" y="148.5">8</text>
<text x="134.6" y="145.9">12</text>
<text x="147.3" y="148.5">14</text>
<text x="100.9" y="151">6</text>
<text x="117.4" y="151">9</text>
<text x="134.6" y="151">13</text>
<text x="47.5" y="163.7">1</text>
<text x="47.5" y="167.5">2</text>
<text x="108.5" y="163.7">3</text>
<text x="121.2" y="166.2">1</text>
<text x="47.5" y="171.3">3</text>
<text x="108.5" y="168.8">2</text>
<text x="139.6" y="170.3" transform="rotate(-90 139.6 170.3)">4</text>
<text x="139.6" y="182.3" transform="rotate(-90 139.6 182.3)">11</text>
</g>
<g font-size="1.3" fill="#0f0f0f">
<text x="47" y="40.5">CDC_RX</text>
<text x="67.3" y="40.5">CDC_TX</text>
<text x="47" y="43.1">RB1</text>
<text x="47" y="45.6">RC3</text>
<text x="67.3" y="43.1">RB2</text>
<text x="67.3" y="45.6">RC4</text>
<text x="47" y="48.1">RC5</text>
<text x="118.1" y="59.6">RA0</text>
<text x="123.2" y="69.7">RD5</text>
<text x="127" y="67.2">RD6</text>
<text x="175.2" y="98.9">RD0</text>
<text x="212.1" y="98.9">RD1</text>
<text x="251.4" y="98.9">RD2</text>
<text x="175.2" y="123.1">RD3</text>
<text x="247.6" y="124.3">RD6</text>
<text x="208.3" y="129.4">RD5</text>
<text x="222.2" y="145.9">RD4</text>
<text x="67.3" y="167.5">VOUT</text>
<text x="101.6" y="163.7">VOUT</text>
<text x="125.7" y="166.2">RA0</text>
</g>
</svg>
